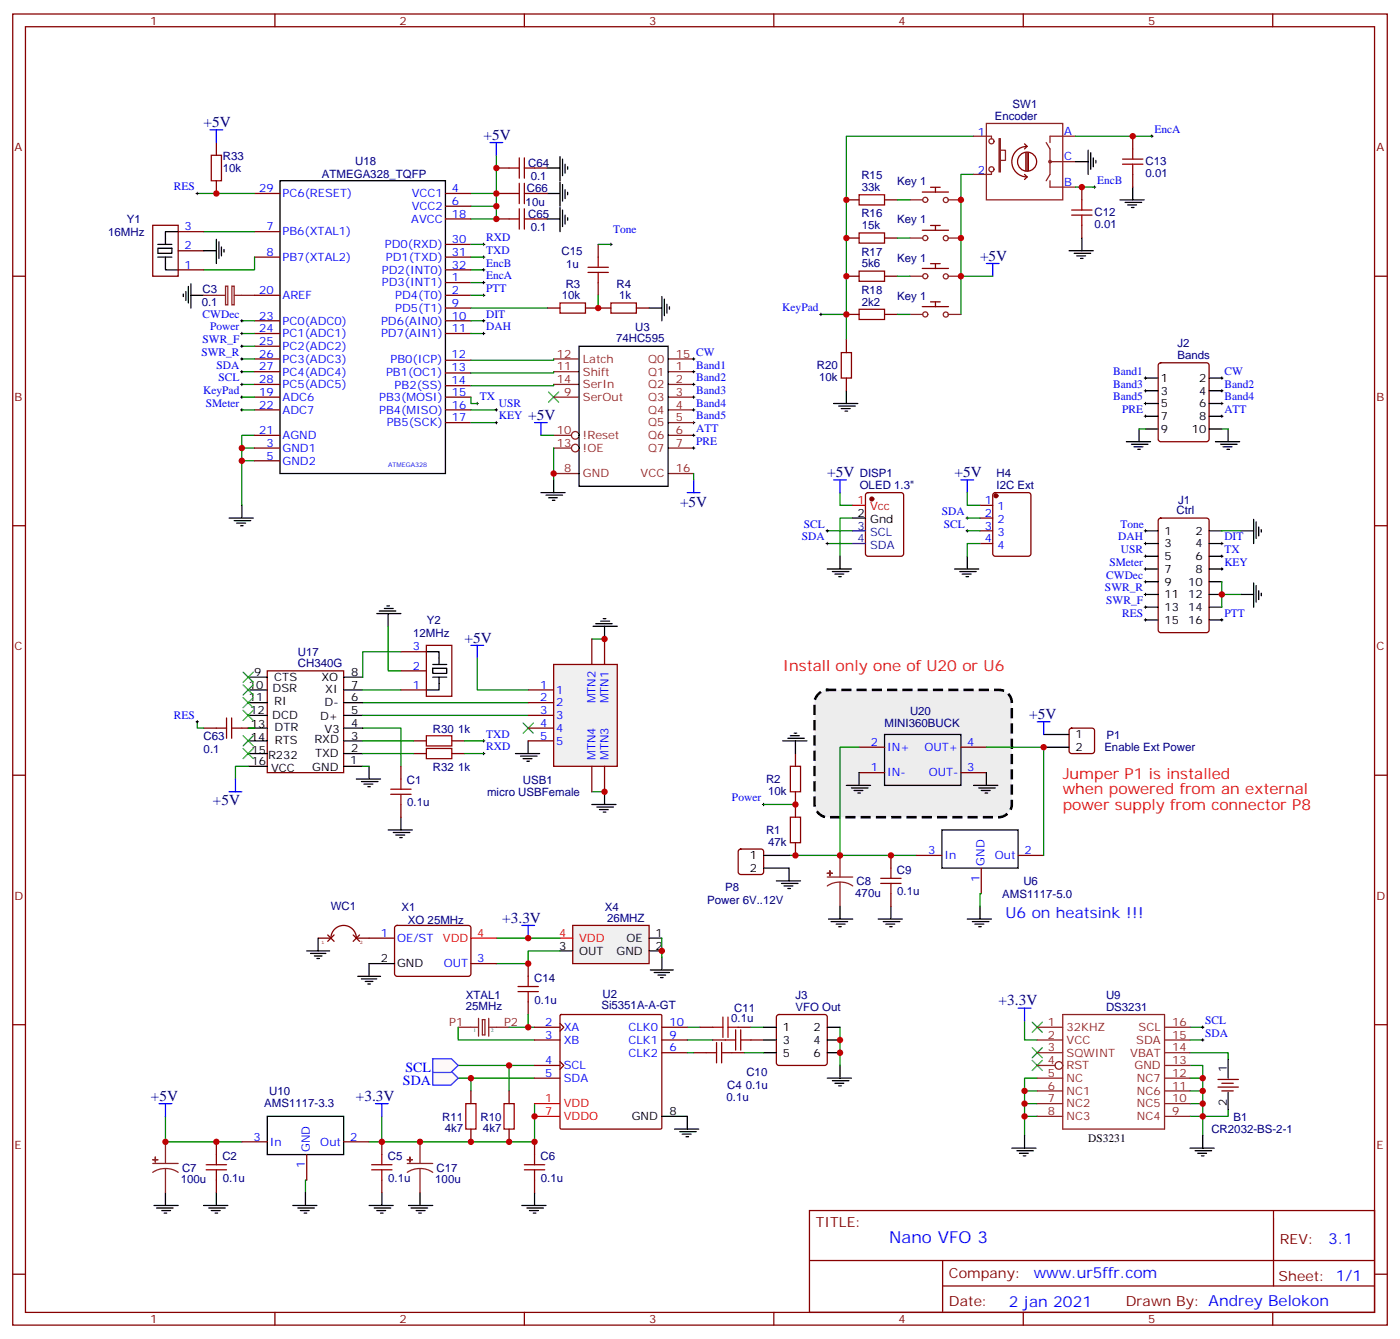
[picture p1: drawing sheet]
<svg xmlns="http://www.w3.org/2000/svg" width="388mm" height="371mm" viewBox="0 0 388 371" stroke-linecap="round" stroke-linejoin="round" font-family="sans-serif">
<path d="M226.9 192.2a3.6 3.6 0 0 1 2.4-1h47.6a3.5 3.5 0 0 1 3.6 3.5v28.3a3.8 3.8 0 0 1-3.6 3.5h-47.6a3.8 3.8 0 0 1-3.5-3.5v-28.3a3.5 3.5 0 0 1 1.1-2.5z" fill="#ededed" stroke="#000" stroke-width=".71" stroke-dasharray="2.1 2.1"/>
<g fill="none" stroke="#870000" stroke-width=".35">
<path d="M3.5 3.9h381v363.3h-381zM7.1 7.4h373.9v356.3h-373.9zM76.2 3.9v3.5M145.3 3.9v3.5M214.5 3.9v3.5M283.6 3.9v3.5M352.8 3.9v3.5M60 39.5v3.5M60 50.1v3.5M70.6 53.6h7M123.5 53.6h7M123.5 57.1h7"/>
<path d="M137.6 53.6h3.5M137.6 46.6h3.5M148.2 53.6h3.5M148.2 46.6h3.5M234.6 55.4h3.5M245.2 55.4h3.5M3.5 76.6h3.6M42.3 62.4h7.1v14.2h-7.1zM49.4 64.2h7M49.4 74.8h7M49.4 69.5h7M70.6 64.2h7"/>
<path d="M70.6 71.3h7M123.5 78.3h7M123.5 71.3h7M123.5 60.7h7M123.5 67.7h7M123.5 74.8h7M137.6 60.7h3.5M148.2 60.7h3.5M234.6 76.6h3.5M234.6 66h3.5M245.2 76.6h3.5M245.2 66h3.5"/>
<path d="M381 76.6h3.5M70.6 81.8h7M70.6 88.9h7M70.6 92.4h7M70.6 96h7M70.6 99.5h7M123.5 81.8h7M123.5 85.4h7M123.5 88.9h7M123.5 92.4h7M123.5 99.8h7M234.6 94.2v3.5"/>
<path d="M234.6 87.1h3.5M245.2 87.1h3.5M70.6 110.1h7M70.6 113.6h7M70.6 103h7M70.6 106.5h7M123.5 103.4h7M123.5 106.9h7M123.5 110.1h7M123.5 113.6h7M123.5 117.1h7M234.6 104.8v3.5"/>
<path d="M70.6 124.2h7M70.6 127.7h7M70.6 120.6h7M240.1 136.7l.5-.2h9.2l.6 .5 .1 16.5-.5 .6-9.4 .1-.7-.5v-16.5zM275.4 136.7l.5-.2h9.1l.7 .5 .1 16.5-.5 .6-9.4 .1-.7-.5v-16.5zM3.5 145.7h3.6M271.6 140.1h3.6M271.6 143.6h3.6M271.6 147.1h3.6M271.6 150.6h3.6M381 145.7h3.5M3.5 214.8h3.6"/>
<path d="M111.1 212.4v3.5M381 214.8h3.5M111.1 223v3.5M3.5 284h3.6M381 284h3.5M224.4 335.5h156.6v28.2h-156.6zM353 335.5v20.9M3.5 353.1h3.6M224.4 349.3h156.5M261.3 356.4h119.6M261.3 349.3v14.1M381 353.1h3.5"/>
<path d="M76.2 363.7v3.5M145.3 363.7v3.5M214.5 363.7v3.5M283.6 363.7v3.5M352.8 363.7v3.5"/>
</g>
<g fill="#870000" stroke="#870000" stroke-width=".35">
<circle cx="276" cy="137.4" r=".53"/>
<circle cx="241.7" cy="138.3" r=".53"/>
</g>
<g fill="none" stroke="#000" stroke-width=".28">
<path d="M133.7 71.3h.7M133.7 67.7h.7M134.1 67.4v.7M134.1 70.9v.7M66.7 106.5h.7M66.7 103h.7M67 102.7v.7M67 106.2v.7M229 147.1h.7M229 150.6h.7M229.3 146.8v.7M229.3 150.3v.7"/>
<path d="M267.8 147.1h.7M267.8 143.6h.7M268.1 143.2v.7M268.1 146.8v.7M133.7 208.8h.7M133.7 205.3h.7M134.1 205v.7M134.1 208.5v.7"/>
</g>
<g fill="none" stroke="#000" stroke-width=".35">
<path d="M77.6 50.1h45.9v81.1h-45.9zM151.7 53.6h3.5M151.7 46.6h3.5M155.2 43.4v6.7M155.2 50.4v6.7M155.2 57.5v6.7M155.9 44.1v4.6M155.9 51.2v4.5M155.9 58.2v4.6M156.6 45.5v2.5M156.6 52.6v2.4M156.6 59.6v2.5"/>
<path d="M157.3 46.2v.7M157.3 53.3v.7M43.7 68.8h3.9v1.4h-3.9zM43.7 67.7h3.9M43.7 71.3h3.9M45.9 71.3v3.5h3.5M49.4 64.2h-3.5v3.5M52.2 79.4v4.6M52.9 78.7v6.7M56.4 69.5h3.6M60 66.3v6.7M60.7 67v4.6"/>
<path d="M61.4 68.4v2.5M62.1 69.1v.7M151.7 60.7h3.5M157.3 60.3v.7M50.8 81.5v.7M51.5 80.8v2.5M52.9 81.8h3.5M231.1 111.8h6.7M232.5 112.5h4.6M233.2 113.2h2.5M234.2 113.9h.7M234.6 108.3v3.5"/>
<path d="M63.5 143.6h6.7M64.9 144.3h4.6M65.6 145h2.5M66.7 145.7h.7M67 140.1v3.5M229.3 157.7h6.7M230.7 158.4h4.6M231.4 159.1h2.5M232.5 159.8h.7M232.8 154.2v3.5M236.4 143.6h3.5M264.6 157.7h6.7"/>
<path d="M266 158.4h4.6M266.7 159.1h2.5M267.8 159.8h.7M268.1 154.2v3.5M142.9 208.8h6.7M144.3 209.6h4.6M145 210.3h2.5M146 211h.8M146.4 205.3v3.5M107.6 230h6.7M109 230.7h4.6M109.7 231.4h2.5"/>
<path d="M110.8 232.1h.7M111.1 226.5v3.5"/>
</g>
<path d="M58.2 36h3.5M60 36v3.5M135.8 39.5h3.5M137.6 39.5v3.5M231.1 133h3.5M232.8 133v3.5M266.3 133h3.6M268.1 133v3.5" fill="none" stroke="#00f" stroke-width=".35"/>
<g fill="none" stroke="#008700" stroke-width=".35">
<path d="M269.9 37.7h-35.3v56.5M54.7 53.6h15.9M130.5 53.6h7.1M130.5 57.1h7.1M137.6 43v17.7h-7.1M248.7 55.4h3.5M269.9 48.3h-3.6v38.8M56.4 64.2h14.2M70.6 71.3v3.5h-14.2M130.5 74.8h3.6M130.5 67.7h3.6M130.5 71.3h3.6"/>
<path d="M248.7 76.6h3.5M248.7 66h3.5M248.7 87.1h3.5M67 103h3.6M67 106.5h3.6M67 127.7h3.6M67 124.2h3.6M70.6 120.6h-3.6v19.5M232.8 136.5v3.6h3.6M268.1 136.5v3.6h3.5M229.3 147.1h7.1M229.3 150.6h7.1"/>
<path d="M236.4 143.6h-3.6v10.6M268.1 147.1h3.5M268.1 143.6h3.5M271.6 150.6h-3.5v3.6M100.5 194.7h45.9M100.5 201.8h10.6v10.6"/>
</g>
<path d="M236.4 140.1h3.5" fill="none" stroke="#c00" stroke-width=".35"/>
<path d="M236.4 147.1h3.5M236.4 150.6h3.5" fill="none" stroke="#309" stroke-width=".35"/>
<g fill="none" stroke="#a10000" stroke-width=".35">
<path d="M58.6 43h2.8v7.1h-2.8zM141.1 53.6h2.8M141.1 46.6h2.8M143.9 43.7v5.7M143.9 50.8v5.6M143.9 57.9v5.6M145.3 43.7v5.7M145.3 50.8v5.6M145.3 57.9v5.6M145.3 53.6h2.9M145.3 46.6h2.9M238.1 54h7.1v2.8h-7.1z"/>
<path d="M141.1 60.7h2.8M145.3 60.7h2.9M238.1 75.1h7.1v2.9h-7.1zM238.1 64.6h7.1v2.8h-7.1zM233.2 97.7h2.8v7.1h-2.8zM238.1 85.7h7.1v2.8h-7.1zM108.3 218.7h5.6M111.1 215.9v2.8M108.3 220.1h5.6M111.1 220.1v2.9"/>
</g>
<path d="M255.6 53.2h7.3M257.9 51.9h2.7M259.3 51.9v1.4M255.6 74.4h7.3M255.6 63.8h7.3M257.9 73.1h2.7M257.9 62.5h2.7M259.3 62.5v1.4M259.3 73.1v1.3M255.6 85h7.3M257.9 83.7h2.7M259.3 83.7v1.3" fill="none" stroke="#900" stroke-width=".35"/>
<g fill="none" stroke="#8c2424" stroke-width=".35">
<path d="M269.9 37.7h4.9v.8M273.4 34.2h21.2v21.2h-21.2zM276.9 38.5h.4v9.1h-.4zM290 39.5l1 1.8v7l-1 1.8M298.1 37.7h-7.1v1.8M252.2 55.4h3.6M262.8 55.4h3.5M274.8 47.6v.7h-4.9M277.3 41.6h1.4v2.8h-1.4M291 50.1v1.8h7.1M291 44.8h7.1M62.5 79.3h.6v5.2h-.6z"/>
<path d="M64.3 79.3h.6v5.2h-.6zM252.2 76.6h3.6M252.2 66h3.6M262.8 76.6h3.5M262.8 66h3.5M56.4 81.8h6M64.9 81.8h5.7M252.2 87.1h3.6M262.8 87.1h3.5"/>
<circle cx="274.8" cy="39.2" r=".71"/>
<circle cx="256.5" cy="55.4" r=".71"/>
<circle cx="262.2" cy="55.4" r=".71"/>
<circle cx="274.8" cy="46.9" r=".71"/>
<circle cx="291" cy="44.8" r=".35"/>
<circle cx="256.5" cy="66" r=".71"/>
<circle cx="256.5" cy="76.6" r=".71"/>
<circle cx="262.2" cy="66" r=".71"/>
<circle cx="262.2" cy="76.6" r=".71"/>
<circle cx="256.5" cy="87.1" r=".71"/>
<circle cx="262.2" cy="87.2" r=".71"/>
</g>
<path d="M284 39.9l.7 .7M282 44.8a2.65 2.65 0 0 1 3.8-2.4 2.65 2.65 0 0 1 .6 4.4 2.65 2.65 0 0 1-4.3-1.3l-.1-.6M284 48.3l.7 .7M284.3 42.3v5M284.7 40.6a4.2 4.2 0 0 0-4.2 4.2 4.2 4.2 0 0 0 4.2 4.2M284.7 49l-.7 .7M284.7 42.3v5M284.7 40.6l-.7 .7M285 42.3v5" fill="none" stroke="#850000" stroke-width=".35"/>
<path d="M145 200.4l2.8 2.8M147.8 200.4l-2.8 2.8" fill="none" stroke="#3c3" stroke-width=".35"/>
<path d="M74.1 185.9h21.1v28.2h-21.1z" fill="#fff" stroke="#800000" stroke-width=".35"/>
<g fill="none" stroke="#000" stroke-width=".35">
<path d="M104.4 170h6.7M105.1 169.3h4.6M106.5 168.6h2.5M107.2 167.9h.7M107.6 170v3.6M164.4 173.6h6.7M165.1 172.9h4.6M166.5 172.2h2.5M167.2 171.4h.7M167.6 173.6v3.5M68.8 198.3h5.3M68.8 194.7h5.3"/>
<path d="M68.8 191.2h5.3M68.8 187.7h5.3M95.2 198.3h5.3M95.2 194.7h5.3M95.2 191.2h5.3M95.2 187.7h5.3M118.2 180.6h3.5v3.5M119.9 185.2h3.9v1.4h-3.9zM119.9 187.7h3.9M119.9 184.1h3.9M121.7 187.7v3.5h-3.5M68.8 212.4h5.3"/>
<path d="M68.8 208.8h5.3M68.8 205.3h5.3M68.8 201.8h5.3M95.2 212.4h5.3M95.2 208.8h5.3M95.2 205.3h5.3M95.2 201.8h5.3M98.8 215.9h6.7M100.2 216.6h4.6M100.9 217.3h2.5M102 218h.7M102.3 212.4v3.5"/>
<path d="M167.6 219.4v3.6M164 223h6.7M165.5 223.7h4.5M166.2 224.4h2.4M167.2 225.1h.7M211.7 237.1h7M261.1 230h21.1v10.6h-21.1zM211.7 240.6h7v3.5M215.2 244.1h6.7M216.6 244.8h4.6M217.3 245.5h2.5M218.4 246.2h.7"/>
<path d="M229.7 254.7h6.7M230.4 255.4h4.5M231.8 256.1h2.4M232.5 256.8h.7M232.8 251.2v3.5M243.4 254.7h6.7M244.8 255.4h4.6M245.5 256.1h2.5M246.6 256.8h.7M246.9 251.2v3.5M268.1 254.7h6.7M269.5 255.4h4.6"/>
<path d="M270.2 256.1h2.5M271.3 256.8h.7M271.6 251.2v3.5M74.1 309.4h21.1v10.6h-21.1zM42.7 334.1h6.7M43.4 334.8h4.6M44.8 335.5h2.5M45.5 336.2h.7M45.9 330.6v3.5M56.4 334.1h6.7M57.9 334.8h4.5M58.6 335.5h2.4"/>
<path d="M59.6 336.2h.7M60 330.6v3.5M81.1 334.1h6.7M82.5 334.8h4.6M83.3 335.5h2.4M84.3 336.2h.7M84.7 330.6v3.5"/>
</g>
<g fill="none" stroke="#a10000" stroke-width=".35">
<path d="M62.8 199v5.6M64.2 199v5.6M60 201.8h2.8M64.2 201.8h2.8M118.2 207.4h7v2.9h-7zM118.2 203.9h7v2.8h-7zM244.1 244.8h5.7M244.1 243.4h5.7M246.9 240.6v2.8M246.9 244.8v2.9M60 320v2.8M129.1 305.9h2.8v7h-2.8z"/>
<path d="M139.7 305.9h2.8v7h-2.8zM57.1 324.2h5.7M57.1 322.8h5.7M60 324.2v2.8"/>
</g>
<g fill="none" stroke="#870000" stroke-width=".35">
<path d="M118.2 178.9h7v14.1h-7zM111.1 191.2h7.1M111.1 185.9h7.1M111.1 180.6h7.1M56.4 201.8h3.6M67 201.8h3.6M114.7 208.8h3.5M114.7 205.3h3.5M125.2 208.8h3.6M125.2 205.3h3.6M204.8 235.5l.5-.2h5.7l.5 .2 .2 .5v5.7l-.3 .5-.4 .2h-5.7l-.5-.3-.2-.4v-5.7zM246.9 237.1v3.5"/>
<path d="M254 237.1h7.1M282.2 237.1h7.1M246.9 247.7v3.5M272 240.6v7.1M60 316.4v3.6M67 316.4h7.1M85 320v7M95.2 316.4h7.1M130.5 302.3v3.6M130.5 312.9v3.5M141.1 302.3v3.6M141.1 312.9v3.5"/>
<path d="M60 327v3.6"/>
</g>
<g fill="none" stroke="#008700" stroke-width=".35">
<path d="M107.6 173.6v12.3h3.5M164 177.1h3.6M100.5 198.3h45.9M100.5 191.2h10.6M111.1 180.6h-10.6v7.1M54.7 200v1.8h1.7M68.8 212.4h-3.5v3.5M68.8 201.8h1.8M100.5 205.3h14.2M100.5 208.8h14.2M100.5 212.4h1.8M128.8 205.3h5.3"/>
<path d="M128.8 208.8h5.3M164 219.4h3.6M218.7 237.1h35.3M272 247.7h-.4v3.5M127 295.3h21.2M127 298.8h21.2M130.5 298.8v3.5M141.1 295.3v7M45.9 309.4v7h21.1M105.8 309.4v7M85 327h-.3v3.6"/>
</g>
<path d="M67.4 186.3l2.8 2.8M67.4 189.8l2.8 2.8M67.4 193.3l2.8 2.8M67.4 196.9l2.8 2.8M70.2 186.3l-2.8 2.8M70.2 189.8l-2.8 2.8M70.2 193.3l-2.8 2.8M70.2 196.9l-2.8 2.8M67.4 203.9l2.8 2.8M67.4 207.4l2.8 2.9M70.2 203.9l-2.8 2.8M70.2 207.4l-2.8 2.9" fill="none" stroke="#3c3" stroke-width=".35"/>
<path d="M130.5 178.9h3.6M132.3 178.9v3.5M63.5 219.4h3.5M65.3 215.9v3.5M44.1 305.9h3.5M45.9 305.9v3.5M104.1 305.9h3.5M105.8 305.9v3.5" fill="none" stroke="#00f" stroke-width=".35"/>
<path d="M232.8 237.1v6M229.3 243.1h7.1M232.8 244.5l1.9 .2 1.7 .8M232.8 244.5l-1.8 .2-1.7 .8M232.8 244.5v6.7M45.9 316.4v6M42.3 322.4h7.1M45.9 323.9l1.8 .2 1.7 .8M45.9 323.9l-1.9 .2-1.7 .8M45.9 323.9v6.7" fill="none" stroke="#8c2424" stroke-width=".35"/>
<g fill="#8c2424" stroke="#8c2424" stroke-width=".35">
<path d="M229.3 242h1.4z"/>
<path d="M230 241.3v1.4z"/>
<path d="M42.3 321.4h1.4z"/>
<path d="M43 320.7l.1 1.4z"/>
</g>
<g fill="#fff7f7" stroke="#420aff" stroke-width=".35">
<path d="M119.9 297h5.2l1.9 1.8-2 1.9h-5.1z"/>
<path d="M119.9 293.4h5.2l1.9 1.9-2 1.9h-5.1z"/>
</g>
<path d="M298.1 37.7h21.2M298.1 51.9h5.3M266.3 76.6h8.9M227.5 87.1h7.1M238.1 207.1h-5.3v30M273.4 207.1h15.9v30M127 284.7v3.5h21.2M190.5 288.2h7.1M190.5 284.7h3.5M148.2 305.9v10.5h-45.9" fill="none" stroke="#008700" stroke-width=".35"/>
<g fill="none" stroke="#000" stroke-width=".35">
<path d="M298.1 44.8h3.5M301.6 41.6v6.7M302.3 42.3v4.6M303 43.7v2.5M303.7 44.4v.8M310.4 55.4h6.7M311.9 56.1h4.5M312.6 56.8h2.4M313.6 57.5h.7M314 51.9v3.5M296.3 69.5h6.7M297.7 70.2h4.6"/>
<path d="M298.4 70.9h2.5M299.5 71.6h.7M299.9 66v3.5M234.6 217.7h6.7M236 218.4h4.6M236.7 219.1h2.5M237.8 219.8h.7M238.1 214.1v3.6M245.2 203.6h21.1v14.1h-21.1zM269.9 217.7h6.7M271.3 218.4h4.6M272 219.1h2.5"/>
<path d="M273 219.8h.8M273.4 214.1v3.6M289.3 203.6h7M289.3 207.1h7M180.3 268.8h6.3M181.3 269.5h4.3M182.4 270.2h2.1M183.1 270.9h.7M183.4 265.3v3.5M187 312.9h6.7M188.4 313.6h4.6M189.1 314.3h2.5"/>
<path d="M190.1 315h.8M190.5 309.4v3.5M102.3 334.1h6.7M103.7 334.8h4.6M104.4 335.5h2.5M105.5 336.2h.7M105.8 330.6v3.5M113.2 334.1h6.7M113.9 334.8h4.6M115.4 335.5h2.4M116.1 336.2h.7M116.4 330.6v3.5"/>
<path d="M144.6 334.1h6.7M146 334.8h4.6M146.8 335.5h2.4M147.8 336.2h.7M148.2 330.6v3.5"/>
</g>
<g fill="none" stroke="#a10000" stroke-width=".35">
<path d="M297 59.6h5.7M297 58.2h5.7M299.9 55.4v2.8M299.9 59.6v2.8M311.1 45.5h5.7M311.1 44.1h5.7M314 41.3v2.8M314 45.5v2.8M197.6 284.7h2.8M200.4 281.9v5.6M201.1 288.2h2.8M201.8 284.7h2.8"/>
<path d="M201.8 281.9v5.6M203.9 285.4v5.6M205.3 288.2h2.8M205.3 285.4v5.6M105.8 320v2.8M148.2 320v2.8M103 324.2h5.7M103 322.8h5.7M105.8 324.2v2.8M145.3 324.2h5.7M145.3 322.8h5.7M148.2 324.2v2.8"/>
</g>
<g fill="none" stroke="#870000" stroke-width=".35">
<path d="M314 37.7v3.6M299.9 51.9v3.5M314 48.3v3.6M299.9 62.4v3.6M238.1 214.1h7.1M238.1 207.1h7.1M266.3 214.1h7.1M266.3 207.1h7.1M296.6 202l.4-.2h5.7l.5 .2 .2 .5v5.6l-.2 .5-.5 .2h-5.7l-.5-.2-.2-.5v-5.6zM194 284.7h3.6M197.6 288.2h3.5M204.6 284.7h3.5"/>
<path d="M208.1 288.2h3.6M105.8 316.4v3.6M148.2 316.4v3.6M105.8 327v3.6M148.2 327v3.6"/>
</g>
<path d="M127 284.7h5.6M132.6 282.2v5M133.7 282.6h.7v4.2h-.7zM135.5 284.7h5.6M135.5 282.2v5M116.4 316.4v6M112.9 322.4h7M116.4 323.9l1.9 .2 1.6 .8M116.4 323.9l-1.8 .2-1.7 .8M116.4 323.9v6.7" fill="none" stroke="#8c2424" stroke-width=".35"/>
<g fill="#8c2424" stroke="#8c2424" stroke-width=".35">
<path d="M112.9 321.4h1.4z"/>
<path d="M113.6 320.7v1.4z"/>
</g>
<path d="M273.4 73h3.5M275.2 73v3.6M287.5 200h3.5M289.3 200v3.6" fill="none" stroke="#00f" stroke-width=".35"/>
<path d="M318.9 37.7h.7M319.3 37.4v.7M303 51.9h.7M303.4 51.5v.7M227.2 87.1h.7M227.5 86.8v.7" fill="none" stroke="#000" stroke-width=".28"/>
<path d="M158.7 256.5h21.2v10.6h-21.2z" fill="#f0f0f0" stroke="#870000" stroke-width=".35"/>
<g fill="none" stroke="#000" stroke-width=".35">
<path d="M317.5 147.1h3.5M317.5 150.6h3.5M317.5 154.2h3.5M317.5 157.7h3.5M335.1 147.1h3.6M335.1 150.6h3.6M335.1 154.2h3.6M335.1 157.7h3.6M344 147.1h3.5M347.5 143.9v6.7M348.2 144.6v4.6M348.9 146v2.5"/>
<path d="M349.6 146.8v.7M317.5 161.2h3.5M317.5 164.7h3.5M317.5 168.3h3.5M317.5 171.8h3.5M335.1 161.2h3.6M335.1 164.7h3.6M335.1 168.3h3.6M335.1 171.8h3.6M179.9 260h3.5M155.2 263.5h3.5M179.9 263.5h3.5"/>
</g>
<path d="M155.2 260h3.5" fill="none" stroke="#f00" stroke-width=".35"/>
<g fill="none" stroke="#008700" stroke-width=".35">
<path d="M130.5 78.3h3.6M67 88.9h3.6M67 92.4h3.6M67 96h3.6M67 99.5h3.6M130.5 81.8h3.6M67 110.1h3.6M67 113.6h3.6M338.7 147.1h5.3M137.6 260h17.6M183.4 260v5.3M155.2 263.5h-8.8v3.6h-8.8"/>
<path d="M141.1 284.7h7.1M146.4 281.2v3.5"/>
</g>
<path d="M143.6 274.8h5.6M143.6 273.4h5.6M146.4 270.6v2.8M146.4 274.8v2.8" fill="none" stroke="#a10000" stroke-width=".35"/>
<path d="M321.3 143.8l.4-.2h12.7l.7 .4v30.6l-.4 .7h-13l-.6-.4-.1-30.6zM146.4 267.1v3.5M146.4 277.6v3.6" fill="none" stroke="#870000" stroke-width=".35"/>
<path d="M144.6 256.5h3.6M146.4 256.5v3.5" fill="none" stroke="#00f" stroke-width=".35"/>
<path d="M133.7 81.8h.7M134.1 81.5v.7M66.7 110.1h.7M66.7 113.6h.7M67 109.7v.7M67 113.2v.7" fill="none" stroke="#000" stroke-width=".28"/>
<path d="M153.5 184.1h17.6v28.3h-17.6z" fill="#f0f0f0" stroke="#870000" stroke-width=".35"/>
<g fill="none" stroke="#870000" stroke-width=".35">
<path d="M165.8 67.7v3.6M165.8 78.3v3.5M151.7 85.4h3.5M162.3 85.4h7M176.4 85.4h3.5M321.3 100.7l.4-.2h12.7l.7 .5v20.7l-.4 .7h-13l-.6-.4-.1-20.8zM164 177.1v7M167.6 177.1v7M146.4 191.2h7.1M146.4 194.7h7.1M146.4 198.3h7.1M146.4 201.8h7.1"/>
<path d="M146.4 205.3h7.1M164 212.4v7M167.6 212.4v7M220.5 208.8v3.6M220.5 219.4v7.1M220.5 233.5v3.6M102.3 260h7.1M109.6 256.7l.5-.2h20l.4 .7v12.9l-.7 .5-20-.1-.4-.6v-12.7zM130.5 267.1h7.1M148.2 284.7h7M148.2 288.2h7M148.2 295.3h7"/>
<path d="M148.2 298.8h7M155.2 283.6l1.1 1.1-1.1 1.1M155.2 294.2l1.1 1.1-1.1 1M155.3 281.3l.3-.1h27.5l.3 .1v31.3l-.1 .3h-27.7l-.3-.2zM183.4 284.7h7.1M183.4 288.2h7.1M183.4 291.7h7.1M192.3 291.7h3.5M202.8 291.7h3.6M215.4 281.4l.5-.2h12.7l.5 .2 .2 .5v12.7l-.2 .5-.5 .2h-12.7l-.5-.3-.2-.4v-12.7zM337.6 299.2h5.7M337.6 301.3h5.7"/>
<path d="M338.7 300.2h3.1M338.7 302.3h3.1"/>
</g>
<g fill="none" stroke="#008700" stroke-width=".35">
<path d="M165.8 67.7h3.5M130.5 85.4h21.2M130.5 88.9h3.6M130.5 92.4h3.6M153.5 99.5v.3h-23M165.8 81.8v3.6M130.5 110.1v1.7h1.8M130.5 113.6h7.1M130.5 117.1h7.1M153.5 103v.4h-23M153.5 106.5v.4h-23M315.7 118.9h1.8"/>
<path d="M338.7 118.9h1.7M149.9 120.6h3.6M153.5 124.2v8.8M192.3 131.2v1.8M338.7 161.2v7.1M338.7 164.7h5.3M132.3 182.4v8.8h14.1M211.7 223h8.8M190.5 291.7h1.8M206.4 291.7h5.3M208.1 284.7h3.6M232.8 284.7v10.6"/>
<path d="M284 282.9v5.3h3.5M287.5 298.8h-3.5v15.9M329.8 291.7h10.6v1.8M329.8 295.3h3.6v19.4M329.8 284.7h3.6M329.8 288.2h3.6M329.8 298.8h3.6M284 309.4h3.5M284 305.9h3.5M284 302.3h3.5M329.8 305.9h3.6M329.8 302.3h3.6"/>
<path d="M340.4 307.6v1.8h-10.6"/>
</g>
<path d="M130.5 260h7.1M148.2 305.9h7M148.2 309.4h7" fill="none" stroke="#f00" stroke-width=".35"/>
<g fill="none" stroke="#000" stroke-width=".35">
<path d="M160.5 96h24.7v38.8h-24.7zM179.9 85.4h3.5M183.4 82.2v6.7M184.1 82.9v4.6M184.9 84.3v2.5M185.6 85v.7M315.7 118.9v3.5M317.5 104.8h3.5M317.5 108.3h3.5M317.5 111.8h3.5M317.5 115.4h3.5M317.5 118.9h3.5"/>
<path d="M335.1 104.8h3.6M335.1 108.3h3.6M335.1 111.8h3.6M335.1 115.4h3.6M335.1 118.9h3.6M340.4 118.9v3.5M149.9 136.5h6.7M151.3 137.2h4.6M152 137.9h2.5M153.1 138.6h.7M153.5 133v3.5M312.2 122.4h6.7"/>
<path d="M313.6 123.1h4.6M314.3 123.8h2.5M315.4 124.5h.7M336.9 122.4h6.7M338.3 123.1h4.6M339 123.8h2.5M340.1 124.5h.7M344 164.7h3.5M347.5 161.6v6.7M348.2 162.3v4.6M348.9 163.7v2.5M349.6 164.4v.7"/>
<path d="M217 205.3h6.7M218.4 204.6h4.6M219.1 203.9h2.4M220.1 203.2h.7M220.5 205.3v3.5M88.2 260v3.5M85 263.5h6.4M86.1 264.2h4.2M87.1 264.9h2.2M87.8 265.6h.7M99.1 270.6h6.4M100.2 271.3h4.2"/>
<path d="M101.2 272h2.2M102 272.7h.7M109.4 267.1h-7.1v3.5M211.7 284.7h3.5M211.7 288.2h3.5M211.7 291.7h3.5M229.3 298.8h6.7M229.3 284.7h3.5M229.3 288.2h3.5M229.3 291.7h3.5M230.7 299.5h4.6M232.8 295.3v3.5"/>
<path d="M340.4 293.5v5.3M183.4 309.4h7.1M231.4 300.2h2.5M232.5 300.9h.7M280.5 318.2h6.7M281.9 318.9h4.6M282.6 319.6h2.4M284 314.7v3.5M329.8 318.2h6.7M331.3 318.9h4.5M332 319.6h2.4M333.4 314.7v3.5"/>
<path d="M340.4 302.7v4.9M283.6 320.3h.7M333 320.3h.7"/>
</g>
<g fill="none" stroke="#000" stroke-width=".28">
<path d="M54.3 53.6h.7M54.7 53.3v.7M133.7 78.3h.7M133.7 74.8h.7M134.1 74.4v.7M134.1 78v.7M169 67.7h.7M169.3 67.4v.7M66.7 99.5h.7M66.7 96h.7M66.7 92.4h.7M66.7 88.9h.7"/>
<path d="M67 88.5v.8M67 92.1v.7M67 95.6v.7M67 99.1v.7M133.7 92.4h.7M133.7 88.9h.7M134.1 88.5v.8M134.1 92.1v.7M191.9 99.5h.7M192.3 99.1v.7M131.9 111.8h.7M132.3 111.5v.7"/>
<path d="M137.2 117.1h.7M137.2 113.6h.7M137.6 113.2v.7M137.6 116.8v.7M191.9 117.1h.7M191.9 103h.7M191.9 106.5h.7M191.9 110.1h.7M191.9 113.6h.7M192.3 102.7v.7M192.3 106.2v.7M192.3 109.7v.7"/>
<path d="M192.3 113.2v.7M192.3 116.8v.7M317.1 111.8h.8M317.1 104.8h.8M317.1 108.3h.8M317.1 115.4h.8M317.5 104.4v.7M317.5 107.9v.8M317.5 111.5v.7M317.5 115v.7M338.3 111.8h.7M338.3 104.8h.7"/>
<path d="M338.3 108.3h.7M338.3 115.4h.7M338.7 104.4v.7M338.7 107.9v.8M338.7 111.5v.7M338.7 115v.7M191.9 120.6h.7M191.9 124.2h.7M192.3 120.3v.7M192.3 123.8v.7M317.1 147.1h.8M317.1 150.6h.8"/>
<path d="M317.1 154.2h.8M317.1 157.7h.8M317.5 146.8v.7M317.5 150.3v.7M317.5 153.8v.7M317.5 157.3v.7M338.3 150.6h.7M338.3 154.2h.7M338.3 157.7h.7M338.7 150.3v.7M338.7 153.8v.7M338.7 157.3v.7"/>
<path d="M317.1 161.2h.8M317.1 164.7h.8M317.1 168.3h.8M317.1 171.8h.8M317.5 160.9v.7M317.5 164.4v.7M317.5 167.9v.7M317.5 171.4v.8M338.3 171.8h.7M338.7 171.4v.8M54.7 199.7v.7M54.3 200h.7"/>
<path d="M211.3 223h.7M211.7 222.6v.7M333 288.2h.7M333 284.7h.7M333.4 284.3v.7M333.4 287.9v.7"/>
</g>
<path d="M152 108.7l2.9 2.8M154.9 108.7l-2.9 2.8M286.1 293.9l2.8 2.8M286.1 290.3l2.8 2.9M286.1 283.3l2.8 2.8M288.9 293.9l-2.8 2.8M288.9 290.3l-2.8 2.9M288.9 283.3l-2.8 2.8" fill="none" stroke="#3c3" stroke-width=".35"/>
<g fill="none" stroke="#8c2424" stroke-width=".35">
<path d="M153.5 99.5h7M185.2 99.5h7.1M153.5 106.5h7M153.5 103h7M153.5 110.1h7M185.2 106.5h7.1M185.2 103h7.1M185.2 110.1h7.1M185.2 113.6h7.1M185.2 117.1h7.1M153.5 124.2h4.9M153.5 120.6h4.9"/>
<path d="M153.5 131.2h7M185.2 124.2h7.1M185.2 120.6h7.1M185.2 131.2h7.1M287.5 284.7h7.1M287.5 288.2h7.1M287.5 295.3h5M287.5 291.7h7.1M287.5 298.8h7.1M294.6 281.2h28.2v31.7h-28.2zM322.8 284.7h7M322.8 288.2h7"/>
<path d="M322.8 295.3h7M322.8 291.7h7M322.8 298.8h7M287.5 302.3h7.1M287.5 305.9h7.1M287.5 309.4h7.1M322.8 302.3h7M322.8 305.9h7M322.8 309.4h7"/>
<circle cx="159.5" cy="124.2" r="1.06"/>
<circle cx="159.5" cy="120.6" r="1.06"/>
<circle cx="293.5" cy="295.3" r="1.06"/>
</g>
<path d="M148.2 117.1h3.5M149.9 117.1v3.5M190.5 136.5h3.5M192.3 133v3.5M282.2 279.4h3.6M284 279.4v3.5" fill="none" stroke="#00f" stroke-width=".35"/>
<path d="M88.2 260h3.5a3.5 3.5 0 0 1 3.6-3.5 3.5 3.5 0 0 1 3.5 3.5h3.5M90.8 259.1l1.8 1.8M92.6 259.1l-1.8 1.8M97.9 259.1l1.8 1.8M99.7 259.1l-1.8 1.8" fill="none" stroke="#850000" stroke-width=".35"/>
<path d="M163 75.5h5.6M163 74.1h5.6M165.8 71.3v2.8M165.8 75.5v2.8M155.2 84h7.1v2.8h-7.1zM169.3 84h7.1v2.8h-7.1zM219.1 212.4h2.8v7h-2.8zM219.1 226.5h2.8v7h-2.8zM195.8 291.7h2.8M198.6 288.9v5.7M200 291.7h2.8M200 288.9v5.7" fill="none" stroke="#a10000" stroke-width=".35"/>
<g fill="#c00">
<circle cx="234.6" cy="87.1" r=".88"/>
<circle cx="234.6" cy="76.6" r=".88"/>
<circle cx="234.6" cy="66" r=".88"/>
<circle cx="234.6" cy="55.4" r=".88"/>
<circle cx="266.3" cy="76.6" r=".88"/>
<circle cx="266.3" cy="66" r=".88"/>
<circle cx="266.3" cy="55.4" r=".88"/>
<circle cx="137.6" cy="53.6" r=".88"/>
<circle cx="137.6" cy="57.1" r=".88"/>
<circle cx="67" cy="124.2" r=".88"/>
<circle cx="67" cy="127.7" r=".88"/>
<circle cx="137.6" cy="60.7" r=".88"/>
<circle cx="137.6" cy="46.6" r=".88"/>
<circle cx="60" cy="53.6" r=".88"/>
<circle cx="130.5" cy="298.8" r=".88"/>
<circle cx="116.4" cy="316.4" r=".88"/>
<circle cx="130.5" cy="316.4" r=".88"/>
<circle cx="246.9" cy="237.1" r=".88"/>
<circle cx="232.8" cy="237.1" r=".88"/>
<circle cx="60" cy="316.4" r=".88"/>
<circle cx="45.9" cy="316.4" r=".88"/>
<circle cx="105.8" cy="316.4" r=".88"/>
<circle cx="148.2" cy="316.4" r=".88"/>
<circle cx="141.1" cy="316.4" r=".88"/>
<circle cx="141.1" cy="295.3" r=".88"/>
<circle cx="299.9" cy="51.9" r=".88"/>
<circle cx="314" cy="37.7" r=".88"/>
<circle cx="183.4" cy="263.5" r=".88"/>
<circle cx="146.4" cy="284.7" r=".88"/>
<circle cx="167.6" cy="219.4" r=".88"/>
<circle cx="167.6" cy="177.1" r=".88"/>
<circle cx="289.3" cy="207.1" r=".88"/>
<circle cx="148.2" cy="309.4" r=".88"/>
<circle cx="333.4" cy="309.4" r=".88"/>
<circle cx="333.4" cy="305.9" r=".88"/>
<circle cx="333.4" cy="302.3" r=".88"/>
<circle cx="333.4" cy="298.8" r=".88"/>
<circle cx="284" cy="309.4" r=".88"/>
<circle cx="284" cy="305.9" r=".88"/>
<circle cx="284" cy="302.3" r=".88"/>
<circle cx="146.4" cy="267.1" r=".88"/>
<circle cx="146.4" cy="260" r=".88"/>
<circle cx="232.8" cy="288.2" r=".88"/>
<circle cx="232.8" cy="291.7" r=".88"/>
<circle cx="220.5" cy="237.1" r=".88"/>
<circle cx="220.5" cy="223" r=".88"/>
<circle cx="153.5" cy="131.2" r=".88"/>
<circle cx="165.8" cy="85.4" r=".88"/>
<circle cx="338.7" cy="164.7" r=".88"/>
</g>
<text font-size="4.6" fill="#00f" x="246.5" y="344.5">Nano VFO 3</text>
<g font-size="4.2" fill="#000080">
<text x="56.4" y="35.2">+5V</text>
<text x="134.1" y="38.7">+5V</text>
<text x="271.6" y="72.2">+5V</text>
<text x="146.4" y="116.3">+5V</text>
<text x="229.3" y="132.2">+5V</text>
<text x="264.6" y="132.2">+5V</text>
<text x="188.5" y="140.5">+5V</text>
<text x="128.8" y="178.1">+5V</text>
<text x="285.3" y="199.2">+5V</text>
<text x="59" y="223.1">+5V</text>
<text x="139.2" y="255.7">+3.3V</text>
<text x="276.8" y="278.6">+3.3V</text>
<text x="41.9" y="305.1">+5V</text>
<text x="98.7" y="305.1">+3.3V</text>
</g>
<g font-size="4.2" fill="#f00">
<text x="217" y="185.9">Install only one of U20 or U6</text>
<text x="294.6" y="215.9">Jumper P1 is installed</text>
<text x="294.6" y="220.1">when powered from an external</text>
<text x="294.6" y="224.4">power supply from connector P8</text>
</g>
<g font-size="4.2" fill="#00f">
<text x="278.7" y="254.4">U6 on heatsink !!!</text>
<text x="368.2" y="344.8">3.1</text>
<text x="286.5" y="354.3">www.ur5ffr.com</text>
<text x="279.6" y="362.1">2 jan 2021</text>
</g>
<g font-size="3.9" fill="#00f">
<text x="112.4" y="297">SCL</text>
<text x="111.7" y="300.6">SDA</text>
</g>
<g font-size="3.9" fill="#800">
<text x="226.1" y="340.1">TITLE:</text>
<text x="354.8" y="344.8">REV:</text>
<text x="263" y="354.3">Company:</text>
<text x="354.4" y="354.9">Sheet: 1/1</text>
<text x="263" y="362">Date:</text>
<text x="312.1" y="362">Drawn By: Andrey Belokon</text>
</g>
<g font-size="3.2" fill="#800">
<text x="41.6" y="6.9">1</text>
<text x="110.8" y="6.9">2</text>
<text x="179.9" y="6.9">3</text>
<text x="249.1" y="6.9">4</text>
<text x="318.2" y="6.9">5</text>
<text x="4.1" y="42">A</text>
<text x="381.5" y="42">A</text>
<text x="4.1" y="111.1">B</text>
<text x="381.5" y="111.1">B</text>
<text x="4.1" y="180.3">C</text>
<text x="381.5" y="180.3">C</text>
<text x="4.1" y="249.4">D</text>
<text x="381.5" y="249.4">D</text>
<text x="4.1" y="318.6">E</text>
<text x="381.5" y="318.6">E</text>
<text x="41.6" y="366.7">1</text>
<text x="110.8" y="366.7">2</text>
<text x="179.9" y="366.7">3</text>
<text x="249.1" y="366.7">4</text>
<text x="318.2" y="366.7">5</text>
</g>
<g font-size="3.2" fill="#000080">
<text x="280.7" y="30">SW1</text>
<text x="275.7" y="33.2">Encoder</text>
<text x="61.7" y="47.8">10k</text>
<text x="61.7" y="44.2">R33</text>
<text x="98.4" y="45.7">U18</text>
<text x="146.4" y="46.4">C64</text>
<text x="317.5" y="45.9">C13</text>
<text x="89.2" y="49.4">ATMEGA328_TQFP</text>
<text x="146.1" y="53.1">C66</text>
<text x="147.1" y="49.9">0.1</text>
<text x="238.8" y="49.7">R15</text>
<text x="238.8" y="52.9">33k</text>
<text x="248.7" y="51.3">Key 1</text>
<text x="317.5" y="49">0.01</text>
<text x="145.7" y="57">10u</text>
<text x="303.4" y="60">C12</text>
<text x="30" y="65.4">16MHz</text>
<text x="35.1" y="61.8">Y1</text>
<text x="146.4" y="60.5">C65</text>
<text x="147.1" y="64">0.1</text>
<text x="238.8" y="60.3">R16</text>
<text x="238.8" y="63.5">15k</text>
<text x="248.7" y="61.9">Key 1</text>
<text x="303.4" y="63.1">0.01</text>
<text x="155.7" y="70.6">C15</text>
<text x="238.8" y="70.9">R17</text>
<text x="156.9" y="74.2">1u</text>
<text x="238.8" y="74.1">5k6</text>
<text x="248.7" y="72.5">Key 1</text>
<text x="56.1" y="81.2">C3</text>
<text x="155.7" y="82.9">10k</text>
<text x="156.8" y="79.7">R3</text>
<text x="170.9" y="79.7">R4</text>
<text x="171.6" y="82.9">1k</text>
<text x="238.8" y="81.4">R18</text>
<text x="248.7" y="83.1">Key 1</text>
<text x="55.9" y="84.8">0.1</text>
<text x="238.8" y="84.7">2k2</text>
<text x="170.8" y="94.8">74HC595</text>
<text x="176.1" y="91.8">U3</text>
<text x="326.3" y="99.5">Bands</text>
<text x="326.3" y="96.3">J2</text>
<text x="226.4" y="102.4">R20</text>
<text x="227.1" y="105.6">10k</text>
<text x="238.3" y="135.5">OLED 1.3&quot;</text>
<text x="238.3" y="132.3">DISP1</text>
<text x="276.2" y="135.5">I2C Ext</text>
<text x="276.2" y="132.3">H4</text>
<text x="326.1" y="142.5">Ctrl</text>
<text x="326.6" y="139.6">J1</text>
<text x="118.3" y="173">Y2</text>
<text x="114.5" y="176.5">12MHz</text>
<text x="82.6" y="184.9">CH340G</text>
<text x="82.6" y="181.7">U17</text>
<text x="119.9" y="203">R30</text>
<text x="127" y="203">1k</text>
<text x="245.2" y="201.6">MINI360BUCK</text>
<text x="252.2" y="198.1">U20</text>
<text x="56.4" y="208.6">0.1</text>
<text x="56.4" y="205.1">C63</text>
<text x="306.1" y="208.2">Enable Ext Power</text>
<text x="306.7" y="204.7">P1</text>
<text x="119.9" y="213.6">R32</text>
<text x="127" y="213.6">1k</text>
<text x="112.8" y="217.4">C1</text>
<text x="135" y="220.7">micro USBFemale</text>
<text x="144.9" y="217.1">USB1</text>
<text x="212.3" y="217">R2</text>
<text x="212.9" y="220.3">10k</text>
<text x="112.9" y="223.4">0.1u</text>
<text x="212.3" y="231.1">R1</text>
<text x="212.9" y="234.4">47k</text>
<text x="237.4" y="245.4">C8</text>
<text x="248.6" y="242.1">C9</text>
<text x="283.7" y="245.3">U6</text>
<text x="196" y="250.5">Power 6V..12V</text>
<text x="201" y="247">P8</text>
<text x="237.1" y="248.5">470u</text>
<text x="248.7" y="248.1">0.1u</text>
<text x="277.8" y="248.8">AMS1117-5.0</text>
<text x="91.7" y="252.2">WC1</text>
<text x="111.3" y="252.4">X1</text>
<text x="113.1" y="255.9">XO 25MHz</text>
<text x="167.7" y="252.5">X4</text>
<text x="168.3" y="255.4">26MHZ</text>
<text x="148.1" y="272.1">C14</text>
<text x="129.1" y="279.9">25MHz</text>
<text x="129.1" y="276.8">XTAL1</text>
<text x="148.2" y="278.1">0.1u</text>
<text x="166.7" y="279.8">Si5351A-A-GT</text>
<text x="167" y="276.6">U2</text>
<text x="203.5" y="280.5">C11</text>
<text x="220.5" y="280.1">VFO Out</text>
<text x="220.5" y="276.9">J3</text>
<text x="306.6" y="280.1">DS3231</text>
<text x="306.6" y="276.9">U9</text>
<text x="202.7" y="283.3">0.1u</text>
<text x="206.9" y="298.2">C10</text>
<text x="74.6" y="303.4">U10</text>
<text x="201.4" y="305.2">0.1u</text>
<text x="201.6" y="301.7">C4</text>
<text x="206.7" y="301.7">0.1u</text>
<text x="73.3" y="306.9">AMS1117-3.3</text>
<text x="122.6" y="310.5">R11</text>
<text x="133.2" y="310.5">R10</text>
<text x="341.9" y="310.5">B1</text>
<text x="123.3" y="313.7">4k7</text>
<text x="133.9" y="313.7">4k7</text>
<text x="335.8" y="314.1">CR2032-BS-2-1</text>
<text x="61.6" y="321.5">C2</text>
<text x="107.5" y="321.5">C5</text>
<text x="149.8" y="321.5">C6</text>
<text x="50.1" y="327.9">100u</text>
<text x="50.4" y="324.7">C7</text>
<text x="61.7" y="327.5">0.1u</text>
<text x="107.6" y="327.5">0.1u</text>
<text x="120.6" y="327.9">100u</text>
<text x="121" y="324.7">C17</text>
<text x="149.9" y="327.5">0.1u</text>
</g>
<g font-size="3.2" fill="#00f">
<text x="271" y="37.7">1</text>
<text x="294.9" y="37.4">A</text>
<text x="320" y="36.9">EncA</text>
<text x="294.9" y="44.4">C</text>
<text x="48.2" y="52.7">RES</text>
<text x="71.8" y="53.3">29</text>
<text x="125.2" y="53.3">4</text>
<text x="271" y="48.3">2</text>
<text x="294.9" y="51.5">B</text>
<text x="304.1" y="51">EncB</text>
<text x="78.3" y="54.7">PC6(RESET)</text>
<text x="114.1" y="54.7">VCC1</text>
<text x="114.1" y="58.2">VCC2</text>
<text x="125.2" y="56.8">6</text>
<text x="51.2" y="63.9">3</text>
<text x="73.8" y="63.9">7</text>
<text x="78.3" y="65.3">PB6(XTAL1)</text>
<text x="114" y="61.7">AVCC</text>
<text x="125.2" y="60.3">18</text>
<text x="169.9" y="64.6">Tone</text>
<text x="51.2" y="69.1">2</text>
<text x="73.8" y="70.9">8</text>
<text x="106.7" y="68.8">PD0(RXD)</text>
<text x="125.2" y="67.4">30</text>
<text x="125.2" y="70.9">31</text>
<text x="134.8" y="70.4">TXD</text>
<text x="134.8" y="66.9">RXD</text>
<text x="51.2" y="74.4">1</text>
<text x="78.3" y="72.3">PB7(XTAL2)</text>
<text x="105.8" y="75.8">PD2(INT0)</text>
<text x="106.9" y="72.3">PD1(TXD)</text>
<text x="125.2" y="78">1</text>
<text x="125.2" y="74.4">32</text>
<text x="134.8" y="77.4">EncA</text>
<text x="134.8" y="73.9">EncB</text>
<text x="71.8" y="81.5">20</text>
<text x="78.3" y="82.9">AREF</text>
<text x="105.8" y="79.4">PD3(INT1)</text>
<text x="109.5" y="82.9">PD4(T0)</text>
<text x="125.2" y="81.5">2</text>
<text x="134.8" y="81">PTT</text>
<text x="56.2" y="88">CWDec</text>
<text x="71.8" y="88.5">23</text>
<text x="78.3" y="90">PC0(ADC0)</text>
<text x="105.6" y="90">PD6(AIN0)</text>
<text x="109.5" y="86.4">PD5(T1)</text>
<text x="125.2" y="85">9</text>
<text x="125.2" y="88.5">10</text>
<text x="134.8" y="88">DIT</text>
<text x="216.8" y="86.3">KeyPad</text>
<text x="56.2" y="95.1">SWR_F</text>
<text x="58.3" y="91.5">Power</text>
<text x="71.8" y="92.1">24</text>
<text x="71.8" y="95.6">25</text>
<text x="78.3" y="93.5">PC1(ADC1)</text>
<text x="105.6" y="93.5">PD7(AIN1)</text>
<text x="125.2" y="92.1">11</text>
<text x="134.8" y="91.5">DAH</text>
<text x="55.8" y="98.6">SWR_R</text>
<text x="71.8" y="99.1">26</text>
<text x="78.3" y="97">PC2(ADC2)</text>
<text x="78.3" y="100.5">PC3(ADC3)</text>
<text x="108.3" y="100.7">PB0(ICP)</text>
<text x="125.2" y="99.3">12</text>
<text x="60" y="102.1">SDA</text>
<text x="60.5" y="105.7">SCL</text>
<text x="71.8" y="102.7">27</text>
<text x="71.8" y="106.2">28</text>
<text x="78.3" y="104.1">PC4(ADC4)</text>
<text x="78.3" y="107.6">PC5(ADC5)</text>
<text x="107" y="104.2">PB1(OC1)</text>
<text x="109.4" y="107.8">PB2(SS)</text>
<text x="125.2" y="102.8">13</text>
<text x="125.2" y="106.4">14</text>
<text x="193" y="102.1">Band1</text>
<text x="193" y="105.7">Band2</text>
<text x="308.5" y="103.9">Band1</text>
<text x="308.5" y="107.4">Band3</text>
<text x="339.4" y="107.4">Band2</text>
<text x="339.4" y="103.9">CW</text>
<text x="56.3" y="109.2">KeyPad</text>
<text x="57" y="112.7">SMeter</text>
<text x="71.8" y="109.7">19</text>
<text x="71.8" y="113.2">22</text>
<text x="78.3" y="111.1">ADC6</text>
<text x="105.1" y="111.1">PB3(MOSI)</text>
<text x="125.2" y="109.7">15</text>
<text x="125.2" y="113.2">16</text>
<text x="133" y="110.9">TX</text>
<text x="138.3" y="112.7">USR</text>
<text x="193" y="109.2">Band3</text>
<text x="193" y="112.7">Band4</text>
<text x="308.5" y="110.9">Band5</text>
<text x="339.4" y="110.9">Band4</text>
<text x="78.3" y="114.7">ADC7</text>
<text x="105.1" y="114.7">PB4(MISO)</text>
<text x="107.2" y="118.2">PB5(SCK)</text>
<text x="125.2" y="116.8">17</text>
<text x="138.3" y="116.2">KEY</text>
<text x="193" y="116.2">Band5</text>
<text x="193" y="119.8">ATT</text>
<text x="311" y="114.5">PRE</text>
<text x="339.4" y="114.5">ATT</text>
<text x="71.8" y="120.3">21</text>
<text x="73.8" y="123.8">3</text>
<text x="78.3" y="125.2">GND1</text>
<text x="78.3" y="121.7">AGND</text>
<text x="193" y="123.3">PRE</text>
<text x="73.8" y="127.4">5</text>
<text x="78.3" y="128.8">GND2</text>
<text x="261.1" y="142.7">SDA</text>
<text x="273" y="139.7">1</text>
<text x="273" y="143.2">2</text>
<text x="276.5" y="141.5">1</text>
<text x="222.3" y="149.8">SDA</text>
<text x="222.8" y="146.2">SCL</text>
<text x="261.6" y="146.2">SCL</text>
<text x="273" y="146.8">3</text>
<text x="276.5" y="145">2</text>
<text x="276.5" y="148.5">3</text>
<text x="309.9" y="149.8">DAH</text>
<text x="310.5" y="146.2">Tone</text>
<text x="339.4" y="149.8">DIT</text>
<text x="273" y="150.3">4</text>
<text x="276.5" y="152">4</text>
<text x="310.7" y="153.3">USR</text>
<text x="339.4" y="153.3">TX</text>
<text x="306.6" y="160.3">CWDec</text>
<text x="307.5" y="156.8">SMeter</text>
<text x="339.4" y="156.8">KEY</text>
<text x="306.3" y="163.9">SWR_R</text>
<text x="306.6" y="167.4">SWR_F</text>
<text x="311" y="170.9">RES</text>
<text x="339.4" y="170.9">PTT</text>
<text x="114.4" y="185.6">2</text>
<text x="114.4" y="180.3">3</text>
<text x="114.4" y="190.9">1</text>
<text x="149.7" y="190.9">1</text>
<text x="149.7" y="194.4">2</text>
<text x="149.7" y="197.9">3</text>
<text x="154.2" y="192.3">1</text>
<text x="154.2" y="195.8">2</text>
<text x="165.1" y="194.9" transform="rotate(-90 165.1 194.9)">MTN2</text>
<text x="168.6" y="194.9" transform="rotate(-90 168.6 194.9)">MTN1</text>
<text x="48.2" y="199.1">RES</text>
<text x="149.7" y="201.4">4</text>
<text x="154.2" y="199.3">3</text>
<text x="154.2" y="202.8">4</text>
<text x="134.8" y="208">RXD</text>
<text x="134.8" y="204.4">TXD</text>
<text x="149.7" y="205">5</text>
<text x="154.2" y="206.4">5</text>
<text x="241.4" y="206.7">2</text>
<text x="245.9" y="208.1">IN+</text>
<text x="256.3" y="208.1">OUT+</text>
<text x="268.1" y="206.7">4</text>
<text x="165.1" y="210.6" transform="rotate(-90 165.1 210.6)">MTN4</text>
<text x="168.6" y="210.6" transform="rotate(-90 168.6 210.6)">MTN3</text>
<text x="241.4" y="213.8">1</text>
<text x="245.9" y="215.2">IN-</text>
<text x="257.4" y="215.2">OUT-</text>
<text x="268.1" y="213.8">3</text>
<text x="202.9" y="222.1">Power</text>
<text x="257.3" y="236.7">3</text>
<text x="261.8" y="238.1">In</text>
<text x="272.9" y="239.9" transform="rotate(-90 272.9 239.9)">GND</text>
<text x="275.8" y="238.1">Out</text>
<text x="284" y="236.7">2</text>
<text x="271.5" y="244.4" transform="rotate(-90 271.5 244.4)">1</text>
<text x="105.6" y="259.6">1</text>
<text x="110.1" y="261.1">OE/ST</text>
<text x="123" y="268.1">OUT</text>
<text x="132.3" y="266.7">3</text>
<text x="151.1" y="284.3">2</text>
<text x="151.1" y="287.9">3</text>
<text x="156.3" y="285.8">XA</text>
<text x="174.2" y="285.8">CLK0</text>
<text x="185.6" y="287.9">9</text>
<text x="185.6" y="284.3">10</text>
<text x="334.1" y="287.3">SDA</text>
<text x="334.1" y="283.8">SCL</text>
<text x="156.3" y="289.3">XB</text>
<text x="174.2" y="292.8">CLK2</text>
<text x="174.2" y="289.3">CLK1</text>
<text x="185.6" y="291.4">6</text>
<text x="151.1" y="294.9">4</text>
<text x="151.1" y="298.5">5</text>
<text x="156.3" y="296.3">SCL</text>
<text x="156.3" y="299.9">SDA</text>
<text x="70.3" y="316.1">3</text>
<text x="74.8" y="317.5">In</text>
<text x="88.8" y="317.5">Out</text>
<text x="97" y="316.1">2</text>
<text x="84.5" y="323.7" transform="rotate(-90 84.5 323.7)">1</text>
<text x="85.9" y="319.3" transform="rotate(-90 85.9 319.3)">GND</text>
</g>
<g font-size="3.2" fill="#8d2323">
<text x="154.4" y="99.1">12</text>
<text x="161.6" y="100.5">Latch</text>
<text x="179.6" y="100.5">Q0</text>
<text x="187.3" y="99.1">15 CW</text>
<text x="154.4" y="106.2">14</text>
<text x="154.4" y="102.7">11</text>
<text x="161.6" y="107.6">SerIn</text>
<text x="161.6" y="104.1">Shift</text>
<text x="179.6" y="104.1">Q1</text>
<text x="179.6" y="107.6">Q2</text>
<text x="187.3" y="102.7">1</text>
<text x="187.3" y="106.2">2</text>
<text x="156.4" y="109.7">9</text>
<text x="161.6" y="111.1">SerOut</text>
<text x="179.6" y="111.1">Q3</text>
<text x="187.3" y="109.7">3</text>
<text x="187.3" y="113.2">4</text>
<text x="179.6" y="114.7">Q4</text>
<text x="179.6" y="118.2">Q5</text>
<text x="187.3" y="116.8">5</text>
<text x="154.4" y="123.8">13</text>
<text x="154.4" y="120.3">10</text>
<text x="161.6" y="125.2">!OE</text>
<text x="161.6" y="121.7">!Reset</text>
<text x="179.6" y="121.7">Q6</text>
<text x="179.6" y="125.2">Q7</text>
<text x="187.3" y="120.3">6</text>
<text x="187.3" y="123.8">7</text>
<text x="156.4" y="130.9">8</text>
<text x="187.3" y="130.9">16</text>
<text x="161.6" y="132.3">GND</text>
<text x="177.5" y="132.3">VCC</text>
<text x="124.5" y="284.3">P1</text>
<text x="139.7" y="284.3">P2</text>
<text x="290.4" y="284.3">1</text>
<text x="290.4" y="287.9">2</text>
<text x="295.6" y="285.8">32KHZ</text>
<text x="315.6" y="285.8">SCL</text>
<text x="324.9" y="284.3">16</text>
<text x="324.9" y="287.9">15</text>
<text x="290.4" y="291.4">3</text>
<text x="295.6" y="292.8">SQWINT</text>
<text x="295.6" y="289.3">VCC</text>
<text x="313.3" y="292.8">VBAT</text>
<text x="315" y="289.3">SDA</text>
<text x="324.9" y="291.4">14</text>
<text x="290.4" y="294.9">4</text>
<text x="290.4" y="298.5">5</text>
<text x="295.6" y="296.3">RST</text>
<text x="295.6" y="299.9">NC</text>
<text x="314.5" y="296.3">GND</text>
<text x="315.1" y="299.9">NC7</text>
<text x="324.9" y="294.9">13</text>
<text x="324.9" y="298.5">12</text>
<text x="290.4" y="302">6</text>
<text x="290.4" y="305.5">7</text>
<text x="295.6" y="303.4">NC1</text>
<text x="315.1" y="303.4">NC6</text>
<text x="324.9" y="305.5">10</text>
<text x="324.9" y="302">11</text>
<text x="290.4" y="309">8</text>
<text x="295.6" y="306.9">NC2</text>
<text x="295.6" y="310.4">NC3</text>
<text x="315.1" y="310.4">NC4</text>
<text x="315.1" y="306.9">NC5</text>
<text x="324.9" y="309">9</text>
</g>
<g font-size="3.2">
<text x="321.7" y="105.8">1</text>
<text x="332.4" y="105.8">2</text>
<text x="321.7" y="109.4">3</text>
<text x="321.7" y="112.9">5</text>
<text x="332.4" y="109.4">4</text>
<text x="332.4" y="112.9">6</text>
<text x="321.7" y="116.4">7</text>
<text x="321.7" y="119.9">9</text>
<text x="330.4" y="119.9">10</text>
<text x="332.4" y="116.4">8</text>
<text x="237.7" y="143.2">2</text>
<text x="241.2" y="145">Gnd</text>
<text x="322.8" y="148.2">1</text>
<text x="331.4" y="148.2">2</text>
<text x="322.8" y="151.7">3</text>
<text x="322.8" y="155.2">5</text>
<text x="331.4" y="151.7">4</text>
<text x="331.4" y="155.2">6</text>
<text x="322.8" y="158.7">7</text>
<text x="331.4" y="158.7">8</text>
<text x="322.8" y="162.3">9</text>
<text x="322.8" y="165.8">11</text>
<text x="329.3" y="162.3">10</text>
<text x="329.3" y="165.8">12</text>
<text x="322.8" y="169.3">13</text>
<text x="322.8" y="172.9">15</text>
<text x="329.3" y="169.3">14</text>
<text x="329.3" y="172.9">16</text>
<text x="69" y="190.9">10</text>
<text x="70.5" y="187.3">9</text>
<text x="75.6" y="191.9">DSR</text>
<text x="76" y="188.7">CTS</text>
<text x="89.1" y="188.7">XO</text>
<text x="97.4" y="187.3">8</text>
<text x="97.4" y="190.9">7</text>
<text x="69" y="194.4">11</text>
<text x="69.3" y="197.9">12</text>
<text x="76" y="195.3">RI</text>
<text x="90" y="195.6">D-</text>
<text x="90.1" y="192.1">XI</text>
<text x="97.4" y="194.4">6</text>
<text x="97.4" y="197.9">5</text>
<text x="69.5" y="201.8">13</text>
<text x="75.4" y="199.1">DCD</text>
<text x="76.1" y="202.7">DTR</text>
<text x="88.7" y="199.5">D+</text>
<text x="90" y="203">V3</text>
<text x="97.4" y="201.4">4</text>
<text x="69.5" y="205.3">14</text>
<text x="69.7" y="208.8">15</text>
<text x="76.2" y="206.2">RTS</text>
<text x="87.1" y="206">RXD</text>
<text x="87.3" y="209.7">TXD</text>
<text x="97.4" y="205">3</text>
<text x="97.4" y="208.5">2</text>
<text x="298.1" y="204.6">1</text>
<text x="298.1" y="208.1">2</text>
<text x="69.7" y="212">16</text>
<text x="74.3" y="210.4">R232</text>
<text x="75.1" y="214">VCC</text>
<text x="86.6" y="213.6">GND</text>
<text x="97" y="211.7">1</text>
<text x="207.9" y="238.1">1</text>
<text x="207.9" y="241.7">2</text>
<text x="155" y="263.2">3</text>
<text x="173.6" y="261.1">OE</text>
<text x="181.7" y="259.6">1</text>
<text x="181.7" y="263.2">2</text>
<text x="105.6" y="266.7">2</text>
<text x="110.1" y="268.1">GND</text>
<text x="160.5" y="264.6">OUT</text>
<text x="170.9" y="264.6">GND</text>
<text x="217" y="285.8">1</text>
<text x="225.5" y="285.8">2</text>
<text x="217" y="289.3">3</text>
<text x="217" y="292.8">5</text>
<text x="225.5" y="289.3">4</text>
<text x="225.5" y="292.8">6</text>
<text x="340.1" y="297" transform="rotate(-90 340.1 297)">1</text>
<text x="175.1" y="310.4">GND</text>
<text x="185.6" y="309">8</text>
<text x="340.1" y="306.5" transform="rotate(-90 340.1 306.5)">2</text>
<text x="301.6" y="316.4">DS3231</text>
</g>
<g font-size="3.2" fill="#c00">
<text x="237.7" y="139.7">1</text>
<text x="241.2" y="141.5">Vcc</text>
</g>
<g font-size="3.2" fill="#309">
<text x="237.7" y="146.8">3</text>
<text x="241.2" y="148.5">SCL</text>
<text x="237.7" y="150.3">4</text>
<text x="241.2" y="152">SDA</text>
</g>
<g font-size="3.2" fill="#f00">
<text x="122.8" y="261.1">VDD</text>
<text x="132.3" y="259.6">4</text>
<text x="155" y="259.6">4</text>
<text x="160.5" y="261.1">VDD</text>
<text x="151.1" y="305.5">1</text>
<text x="151.1" y="309">7</text>
<text x="156.3" y="306.9">VDD</text>
<text x="156.3" y="310.4">VDDO</text>
</g>
<text font-size="1.8" fill="#00f" x="107.6" y="129.5">ATMEGA328</text>
<g font-size="1.4" fill="#840000">
<text x="89.1" y="261.5">1</text>
<text x="99.7" y="261.5">2</text>
</g>
<g font-size="1.4" fill="#238d23">
<text x="131.2" y="286.1">1</text>
<text x="136.2" y="286.1">2</text>
</g>
</svg>
